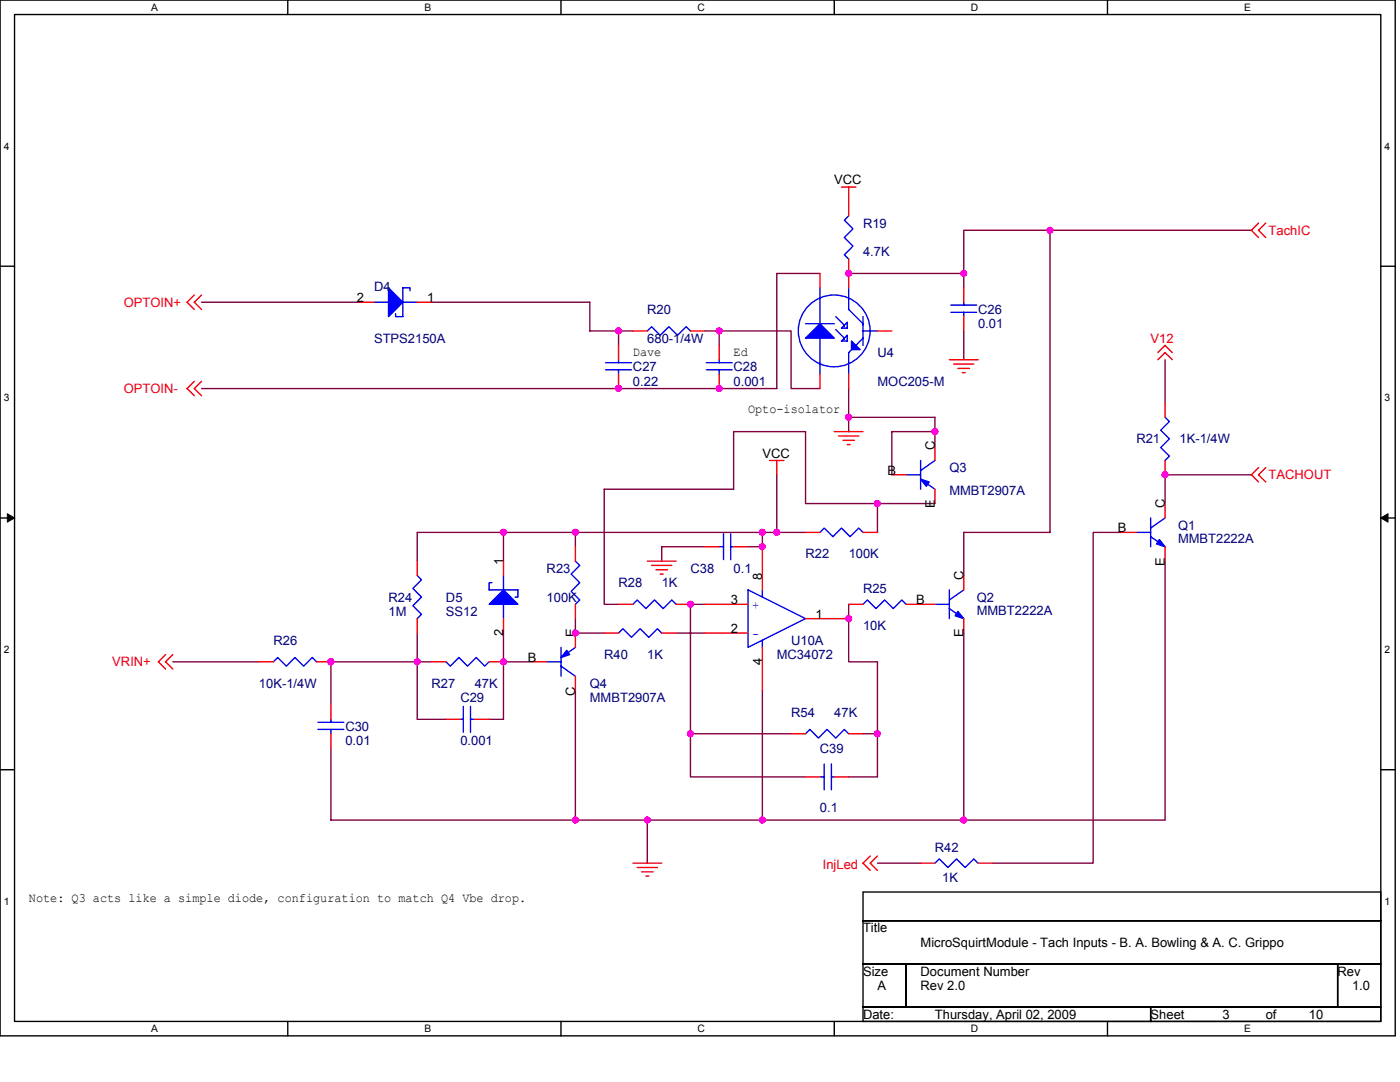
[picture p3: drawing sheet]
<svg xmlns="http://www.w3.org/2000/svg" width="279mm" height="216mm" viewBox="0 0 279 216" stroke-linecap="round" stroke-linejoin="round" font-family="sans-serif">
<path d="M0 0h278.4v206.7h-278.4zM2.9 2.9h272.7v200.9h-272.7z" fill="none" stroke="#000" stroke-width=".28"/>
<g fill="#fff">
<path d="M30.1 .3h1.4v2.3h-1.4z"/>
<path d="M30.1 204.1h1.4v2.3h-1.4z"/>
</g>
<path d="M57.4 0v2.9M57.4 203.8v2.9" fill="none" stroke="#000" stroke-width=".28"/>
<g fill="#fff">
<path d="M84.7 .3h1.4v2.3h-1.4z"/>
<path d="M84.7 204.1h1.4v2.3h-1.4z"/>
</g>
<path d="M112 0v2.9M112 203.8v2.9" fill="none" stroke="#000" stroke-width=".28"/>
<g fill="#fff">
<path d="M139.2 .3h1.5v2.3h-1.5z"/>
<path d="M139.2 204.1h1.5v2.3h-1.5z"/>
</g>
<path d="M166.5 0v2.9M166.5 203.8v2.9" fill="none" stroke="#000" stroke-width=".28"/>
<g fill="#fff">
<path d="M193.8 .3h1.4v2.3h-1.4z"/>
<path d="M193.8 204.1h1.4v2.3h-1.4z"/>
</g>
<path d="M221 0v2.9M221 203.8v2.9" fill="none" stroke="#000" stroke-width=".28"/>
<g fill="#fff">
<path d="M248.3 .3h1.4v2.3h-1.4z"/>
<path d="M248.3 204.1h1.4v2.3h-1.4z"/>
<path d="M.7 28h1.2v2.3h-1.2z"/>
<path d="M276.3 28h1.1v2.3h-1.1z"/>
<path d="M.7 78.2h1.2v2.3h-1.2z"/>
<path d="M276.3 78.2h1.1v2.3h-1.1z"/>
</g>
<path d="M0 53.1h2.9M275.6 53.1h2.8" fill="none" stroke="#000" stroke-width=".28"/>
<g fill="#fff">
<path d="M.7 128.5h1.2v2.2h-1.2z"/>
<path d="M276.3 128.5h1.1v2.2h-1.1z"/>
</g>
<path d="M0 103.4h2.9M275.6 103.4h2.8" fill="none" stroke="#000" stroke-width=".28"/>
<path d="M1.5 102.5l1.4 .9-1.4 .8zM275.6 103.4l1.4-.9v1.7z" fill="#000" stroke="#000" stroke-width=".2"/>
<g fill="#fff">
<path d="M.7 178.7h1.2v2.3h-1.2z"/>
<path d="M276.3 178.7h1.1v2.3h-1.1z"/>
</g>
<path d="M0 153.6h2.9M275.6 153.6h2.8M172.2 178h103.4v5.7h-103.4zM172.2 183.7h103.4v8.6h-103.4zM172.2 192.3h8.6v8.6h-8.6zM180.8 192.3h86.2v8.6h-86.2zM267 192.3h8.6v8.6h-8.6zM172.2 200.9h57.4v2.9h-57.4zM229.6 200.9h46v2.9h-46z" fill="none" stroke="#000" stroke-width=".28"/>
<g fill="none" stroke="#800040" stroke-width=".28">
<path d="M163.6 54.6h-8.6v22.9h-114.8M169.4 54.6h22.9M209.5 46v60.2h-17.2v8.6M249.7 46h-57.4v11.4M40.2 60.3h31.6M86.1 60.3h31.6v5.7h8.6M123.4 66v2.9M140.7 66h2.8M143.5 66h14.4v11.5h5.7M143.5 66v2.9M169.4 77.5v8.6M192.3 66v5.8"/>
<path d="M232.5 71.8v8.6M155 94.7v11.5M169.4 83.3h17.2v5.7M186.6 86.1h-8.6v8.6M249.7 94.7h-17.2v5.8M83.3 112v-5.8h17.2v5.8M100.5 106.2h14.3v2.9M114.8 106.2h46M140.7 109.1h-8.6v2.9M152.1 106.2v2.9h-2.8M175.1 100.5v5.7M186.6 100.5h-25.8v-14.4h-14.4v11.5h-25.8v23h2.8"/>
<path d="M223.9 106.2h-5.7v66h-20.1M232.5 112v51.6h-103.3M34.5 132.1h17.2M83.3 126.3v17.2h5.7M86.1 132.1h-20.1v8.6M100.5 132.1h5.7M100.5 126.3v17.2h-2.9M114.8 123.4v2.9h5.8M114.8 137.8v25.8M134.9 126.3h5.8M140.7 120.6h-2.9v25.8M152.1 137.8v25.8"/>
<path d="M169.4 120.6v11.5h5.7v22.9h-5.7M192.3 126.3v37.3M66 149.3v14.3h48.8M137.8 146.4v8.6h23M137.8 146.4h20.1M172.2 146.4h2.9M114.8 163.6h14.4v8.6M175.1 172.2h8.6"/>
</g>
<g fill="#f0f" stroke="#f0f" stroke-width=".28">
<circle cx="66" cy="132" r=".57"/>
<circle cx="123.4" cy="66" r=".57"/>
<circle cx="143.5" cy="77.5" r=".57"/>
<circle cx="123.4" cy="77.5" r=".57"/>
<circle cx="143.5" cy="66" r=".57"/>
<circle cx="192.3" cy="54.6" r=".57"/>
<circle cx="169.4" cy="54.6" r=".57"/>
<circle cx="83.3" cy="132" r=".57"/>
<circle cx="155" cy="106.2" r=".57"/>
<circle cx="152.1" cy="106.2" r=".57"/>
<circle cx="209.5" cy="45.9" r=".57"/>
<circle cx="232.5" cy="94.7" r=".57"/>
<circle cx="114.8" cy="163.6" r=".57"/>
<circle cx="192.3" cy="163.6" r=".57"/>
<circle cx="100.5" cy="132" r=".57"/>
<circle cx="100.5" cy="106.2" r=".57"/>
<circle cx="114.8" cy="126.3" r=".57"/>
<circle cx="152.1" cy="109.1" r=".57"/>
<circle cx="114.8" cy="106.2" r=".57"/>
<circle cx="129.2" cy="163.6" r=".57"/>
<circle cx="175.1" cy="100.5" r=".57"/>
<circle cx="186.6" cy="86.1" r=".57"/>
<circle cx="169.4" cy="83.3" r=".57"/>
<circle cx="137.8" cy="146.4" r=".57"/>
<circle cx="175.1" cy="146.4" r=".57"/>
<circle cx="169.4" cy="123.4" r=".57"/>
<circle cx="137.8" cy="120.6" r=".57"/>
<circle cx="152.1" cy="163.6" r=".57"/>
</g>
<g fill="none" stroke="#f00" stroke-width=".28">
<path d="M167.9 37.3h2.9M169.4 37.3v5.8M38.8 58.9l-1.5 1.4 1.5 1.4M40.2 58.9l-1.4 1.4 1.4 1.4M163.6 54.6v2.8M169.4 51.7v5.7M192.3 57.4v2.9M251.2 44.5l-1.5 1.5 1.5 1.4M252.6 44.5l-1.4 1.5 1.4 1.4M38.8 76.1l-1.5 1.4 1.5 1.5M40.2 76.1l-1.4 1.4 1.4 1.5M71.8 60.3h2.9"/>
<path d="M83.3 60.3h2.8M123.4 68.9v2.9M123.4 74.7v2.8M126.3 66h2.9M137.8 66h2.9M143.5 68.9v2.9M143.5 74.7v2.8M163.6 74.7v2.8M169.4 74.7v2.8M175.1 66h2.9M189.5 71.8h5.7M190.3 72.6h4.1"/>
<path d="M191.2 73.5h2.3M192 74.4h.6M192.3 63.2v2.8M231.1 70.4l1.4-1.5 1.5 1.5M231.1 71.8l1.4-1.4 1.5 1.4M153.6 91.9h2.9M155 91.9v2.8M166.5 86.1h5.7M167.4 87h4M168.2 87.9h2.3M169.1 88.7h.6M178 94.7h2.8"/>
<path d="M186.6 89v2.9M186.6 97.6v2.9M232.5 80.4v2.9M232.5 91.9v2.8M251.2 93.3l-1.5 1.4 1.5 1.5M252.6 93.3l-1.4 1.4 1.4 1.5M83.3 112v2.8M100.5 112v2.8M114.8 109.1v2.9M129.2 112h5.7M130 112.8h4.1M130.9 113.7h2.3"/>
<path d="M131.8 114.6h.6M140.7 109.1h2.8M146.4 109.1h2.9M152.1 109.1v8.6M160.8 106.2h2.8M172.2 106.2h2.9M192.3 114.8v2.9M223.9 106.2h2.9M232.5 100.5v2.9M232.5 109.1v2.9M33 130.6l-1.4 1.5 1.4 1.4M34.5 130.6l-1.5 1.5 1.5 1.4"/>
<path d="M51.7 132.1h2.9M63.2 132.1h2.8M83.3 123.4v2.9M86.1 132.1h2.9M97.6 132.1h2.9M100.5 123.4v2.9M106.2 132.1h2.9M114.8 120.6v2.8M114.8 126.3v2.9M114.8 134.9v2.9M120.6 126.3h2.8M123.4 120.6h2.9"/>
<path d="M132.1 126.3h2.8M134.9 120.6h2.9M140.7 120.6h8.6M140.7 126.3h8.6M152.1 129.2v8.6M160.8 123.4h8.6M169.4 120.6h2.8M180.8 120.6h5.8M192.3 123.4v2.9M66 140.7v2.8M66 146.4v2.9M89 143.5h2.9"/>
<path d="M94.7 143.5h2.9M157.9 146.4h2.9M160.8 155h2.8M166.5 155h2.9M169.4 146.4h2.8M126.3 172.2h5.8M127.2 173.1h4M128 174h2.3M128.9 174.8h.6M173.7 170.8l-1.5 1.4 1.5 1.5M175.1 170.8l-1.4 1.4 1.4 1.5M183.7 172.2h2.9"/>
<path d="M195.2 172.2h2.9"/>
</g>
<g fill="none" stroke="#00f" stroke-width=".28">
<path d="M81.8 58v-.6h-1.4v5.8h-1.4v-.6M163.6 57.4v7.2M169.4 43.1l-.9 .8 1.7 1.8-1.7 1.7 1.7 1.7-1.7 1.7 .9 .9M169.4 57.4v4.3l2.8 2.9M74.7 60.3h2.8M80.4 60.3h2.9M120.9 73.8h5.1M120.9 72.4h5.1M123.4 71.8v.6M123.4 73.8v.9M129.2 66l.8-.8 1.8 1.7 1.7-1.7 1.7 1.7 1.7-1.7 .9 .8M140.9 73.8h5.2"/>
<path d="M140.9 72.4h5.2M143.5 71.8v.6M143.5 73.8v.9M160.8 64.6h5.7M163.6 67.5v7.2M166.8 63.2l1.7 1.7M166.8 65.8l1.7 1.7M168.5 64.9h.1M168.5 67.5h.1M169.1 64.3v1.2h-1.2zM169.1 66.9v1.2h-1.2zM169.9 69.8l-.5 .6v4.3"/>
<path d="M170.8 68.9h.1M172.2 64.6h.1M172.2 63.2v5.7M172.2 66h2.9M172.2 67.5l-1.4 1.4M189.8 62.3h5.1M189.8 60.9h5.1M192.3 60.3v.6M192.3 62.3v.9M180.8 94.7h2.9M183.7 95.6l2.9 2M183.7 91.9v5.7"/>
<path d="M186.6 91.9l-2.9 2M232.5 83.3l.9 .8-1.8 1.8 1.8 1.7-1.8 1.7 1.8 1.7-.9 .9M83.3 114.8l.8 .9-1.7 1.7 1.7 1.7-1.7 1.8 1.7 1.7-.8 .8M98.2 116.3h-.6v1.4h5.8v1.4h-.6M100.5 114.8v2.9M114.8 112l.9 .8-1.7 1.8 1.7 1.7-1.7 1.7 1.7 1.7-.9 .9M143.5 109.1h.9M144.4 106.5v5.2M145.8 109.1h.6M145.8 106.5v5.2M149.3 117.7l11.5 5.7-11.5 5.8zM152.1 117.7v1.4"/>
<path d="M163.6 106.2l.9-.8 1.7 1.7 1.7-1.7 1.8 1.7 1.7-1.7 .8 .8M189.5 117.7v5.7M192.3 117.7l-2.8 2M226.8 106.2h2.8M229.6 107.1l2.9 2M229.6 103.4v5.7M232.5 103.4l-2.9 2M54.6 132.1l.8-.9 1.7 1.7 1.8-1.7 1.7 1.7 1.7-1.7 .9 .9M89 132.1l.9 .8 1.7-1.7 1.7 1.7 1.7-1.7 1.8 1.7 .8-.8M100.5 120.6v2.8M109.1 132.1h2.9M112 132.9l2.8 2"/>
<path d="M112 129.2v5.7M114.8 129.2l-2.8 2M123.4 126.3l.9-.8 1.7 1.7 1.8-1.7 1.7 1.7 1.7-1.7 .9 .8M126.3 120.6l.9-.9 1.7 1.7 1.7-1.7 1.8 1.7 1.7-1.7 .8 .9M152.1 127.8v1.4M172.2 120.6l.9-.9 1.7 1.7 1.8-1.7 1.7 1.7 1.7-1.7 .8 .9M186.6 120.6h2.9M189.5 121.4l2.8 2M63.5 145.5h5.1M63.5 144.1h5.1M66 143.5v.6M66 145.5v.9"/>
<path d="M91.9 143.5h.6M92.5 140.9v5.2M93.9 143.5h.8M93.9 140.9v5.2M160.8 146.4l.8-.9 1.7 1.8 1.8-1.8 1.7 1.8 1.7-1.8 .9 .9M163.6 155h.9M164.5 152.4v5.2M165.9 155h.6M165.9 152.4v5.2M186.6 172.2l.9-.8 1.7 1.7 1.7-1.7 1.7 1.7 1.8-1.7 .8 .8"/>
<circle cx="166.5" cy="66" r="7.2"/>
</g>
<g fill="#00f" stroke="#00f" stroke-width=".28">
<path d="M163.6 64.6l2.9 2.9h-5.7z" fill-rule="evenodd"/>
<path d="M169.9 68.1l1.8 1.7h-1.8z" fill-rule="evenodd"/>
<path d="M231.4 107.7l1.1 1.4-1.7-.6z" fill-rule="evenodd"/>
<path d="M183.7 95.6l1.7 .6-.5 .8z" fill-rule="evenodd"/>
<path d="M113.1 129.8l.6 .8-1.7 .6z" fill-rule="evenodd"/>
<path d="M77.5 57.4l2.9 2.9-2.9 2.9z" fill-rule="evenodd"/>
<path d="M100.5 117.7l2.9 2.9h-5.8z" fill-rule="evenodd"/>
<path d="M191.2 122l1.1 1.4-1.7-.5z" fill-rule="evenodd"/>
</g>
<g font-size="2.6">
<text x="166.5" y="36.8">VCC</text>
<text x="71.2" y="60.3">2</text>
<text x="85.3" y="60.3">1</text>
<text x="126.3" y="71">Dave</text>
<text x="146.4" y="71">Ed</text>
<text x="149.3" y="82.5">Opto-isolator</text>
<text x="186.6" y="89.9" transform="rotate(-90 186.6 89.9)">C</text>
<text x="152.1" y="91.3">VCC</text>
<text x="177.1" y="94.7">B</text>
<text x="186.6" y="101.4" transform="rotate(-90 186.6 101.4)">E</text>
<text x="232.5" y="101.3" transform="rotate(-90 232.5 101.3)">C</text>
<text x="223.1" y="106.2">B</text>
<text x="100.5" y="112.8" transform="rotate(-90 100.5 112.8)">1</text>
<text x="232.5" y="112.8" transform="rotate(-90 232.5 112.8)">E</text>
<text x="152.1" y="115.7" transform="rotate(-90 152.1 115.7)">8</text>
<text x="192.3" y="115.7" transform="rotate(-90 192.3 115.7)">C</text>
<text x="145.8" y="120.6">3</text>
<text x="162.8" y="123.4">1</text>
<text x="182.9" y="120.6">B</text>
<text x="100.5" y="126.9" transform="rotate(-90 100.5 126.9)">2</text>
<text x="114.8" y="127.2" transform="rotate(-90 114.8 127.2)">E</text>
<text x="145.8" y="126.3">2</text>
<text x="192.3" y="127.2" transform="rotate(-90 192.3 127.2)">E</text>
<text x="105.4" y="132">B</text>
<text x="152.1" y="132.6" transform="rotate(-90 152.1 132.6)">4</text>
<text x="114.8" y="138.8" transform="rotate(-90 114.8 138.8)">C</text>
<text x="5.8" y="180.1">Note: Q3 acts like a simple diode, configuration to match Q4 Vbe drop.</text>
<text x="172.2" y="186.1">Title</text>
<text x="183.7" y="188.9">MicroSquirtModule - Tach Inputs - B. A. Bowling &amp; A. C. Grippo</text>
<text x="172.2" y="194.7">Size</text>
<text x="175.1" y="197.5">A</text>
<text x="183.7" y="194.7">Document Number</text>
<text x="183.7" y="197.5">Rev 2.0</text>
<text x="267" y="194.7">Rev</text>
<text x="269.8" y="197.5">1.0</text>
<text x="172.2" y="203.3">Date:</text>
<text x="186.6" y="203.3">Thursday, April 02, 2009</text>
<text x="229.6" y="203.3">Sheet</text>
<text x="244" y="203.3">3</text>
<text x="252.6" y="203.3">of</text>
<text x="261.2" y="203.3">10</text>
</g>
<g font-size="2.6" fill="#000080">
<text x="172.2" y="45.4">R19</text>
<text x="172.2" y="51.2">4.7K</text>
<text x="74.7" y="58">D4</text>
<text x="129.2" y="62.6">R20</text>
<text x="195.2" y="62.6">C26</text>
<text x="195.2" y="65.5">0.01</text>
<text x="74.7" y="68.4">STPS2150A</text>
<text x="129.2" y="68.4">680-1/4W</text>
<text x="175.1" y="71.2">U4</text>
<text x="126.3" y="74.1">C27</text>
<text x="126.3" y="77">0.22</text>
<text x="146.4" y="74.1">C28</text>
<text x="146.4" y="77">0.001</text>
<text x="175.1" y="77">MOC205-M</text>
<text x="226.8" y="88.5">R21</text>
<text x="235.4" y="88.5">1K-1/4W</text>
<text x="189.5" y="94.2">Q3</text>
<text x="189.5" y="98.8">MMBT2907A</text>
<text x="235.1" y="105.7">Q1</text>
<text x="160.8" y="111.4">R22</text>
<text x="169.4" y="111.4">100K</text>
<text x="235.1" y="108.3">MMBT2222A</text>
<text x="109.1" y="114.3">R23</text>
<text x="123.4" y="117.2">R28</text>
<text x="132.1" y="117.2">1K</text>
<text x="137.8" y="114.3">C38</text>
<text x="146.4" y="114.3">0.1</text>
<text x="172.2" y="118.3">R25</text>
<text x="77.5" y="120">R24</text>
<text x="77.5" y="122.9">1M</text>
<text x="89" y="120">D5</text>
<text x="89" y="122.9">SS12</text>
<text x="109.1" y="120">100K</text>
<text x="172.2" y="125.8">10K</text>
<text x="194.9" y="120">Q2</text>
<text x="194.9" y="122.6">MMBT2222A</text>
<text x="54.6" y="128.7">R26</text>
<text x="120.6" y="131.5">R40</text>
<text x="129.2" y="131.5">1K</text>
<text x="155" y="131.5">MC34072</text>
<text x="157.9" y="128.7">U10A</text>
<text x="51.7" y="137.3">10K-1/4W</text>
<text x="86.1" y="137.3">R27</text>
<text x="94.7" y="137.3">47K</text>
<text x="117.7" y="137.3">Q4</text>
<text x="91.9" y="140.1">C29</text>
<text x="117.7" y="140.1">MMBT2907A</text>
<text x="157.9" y="143">R54</text>
<text x="166.5" y="143">47K</text>
<text x="68.9" y="145.9">C30</text>
<text x="68.9" y="148.7">0.01</text>
<text x="91.9" y="148.7">0.001</text>
<text x="163.6" y="150.2">C39</text>
<text x="163.6" y="161.9">0.1</text>
<text x="186.6" y="170">R42</text>
<text x="188" y="176">1K</text>
</g>
<g font-size="2.6" fill="#f00">
<text x="253.2" y="46.8">TachIC</text>
<text x="24.7" y="61.2">OPTOIN+</text>
<text x="229.6" y="68.4">V12</text>
<text x="24.7" y="78.4">OPTOIN-</text>
<text x="253.2" y="95.6">TACHOUT</text>
<text x="22.4" y="132.9">VRIN+</text>
<text x="164.2" y="173.4">InjLed</text>
</g>
<g font-size="2.6" fill="#00f">
<text x="150.1" y="121.5">+</text>
<text x="150.1" y="127.3">-</text>
</g>
<g font-size="2">
<text x="30.2" y="2.2">A</text>
<text x="84.7" y="2.2">B</text>
<text x="139.2" y="2.2">C</text>
<text x="193.8" y="2.2">D</text>
<text x="248.3" y="2.2">E</text>
<text x=".7" y="29.8">4</text>
<text x="276.3" y="29.8">4</text>
<text x=".7" y="80.1">3</text>
<text x="276.3" y="80.1">3</text>
<text x=".7" y="130.3">2</text>
<text x="276.3" y="130.3">2</text>
<text x=".7" y="180.5">1</text>
<text x="276.3" y="180.5">1</text>
<text x="30.2" y="206">A</text>
<text x="84.7" y="206">B</text>
<text x="139.2" y="206">C</text>
<text x="193.8" y="206">D</text>
<text x="248.3" y="206">E</text>
</g>
</svg>
